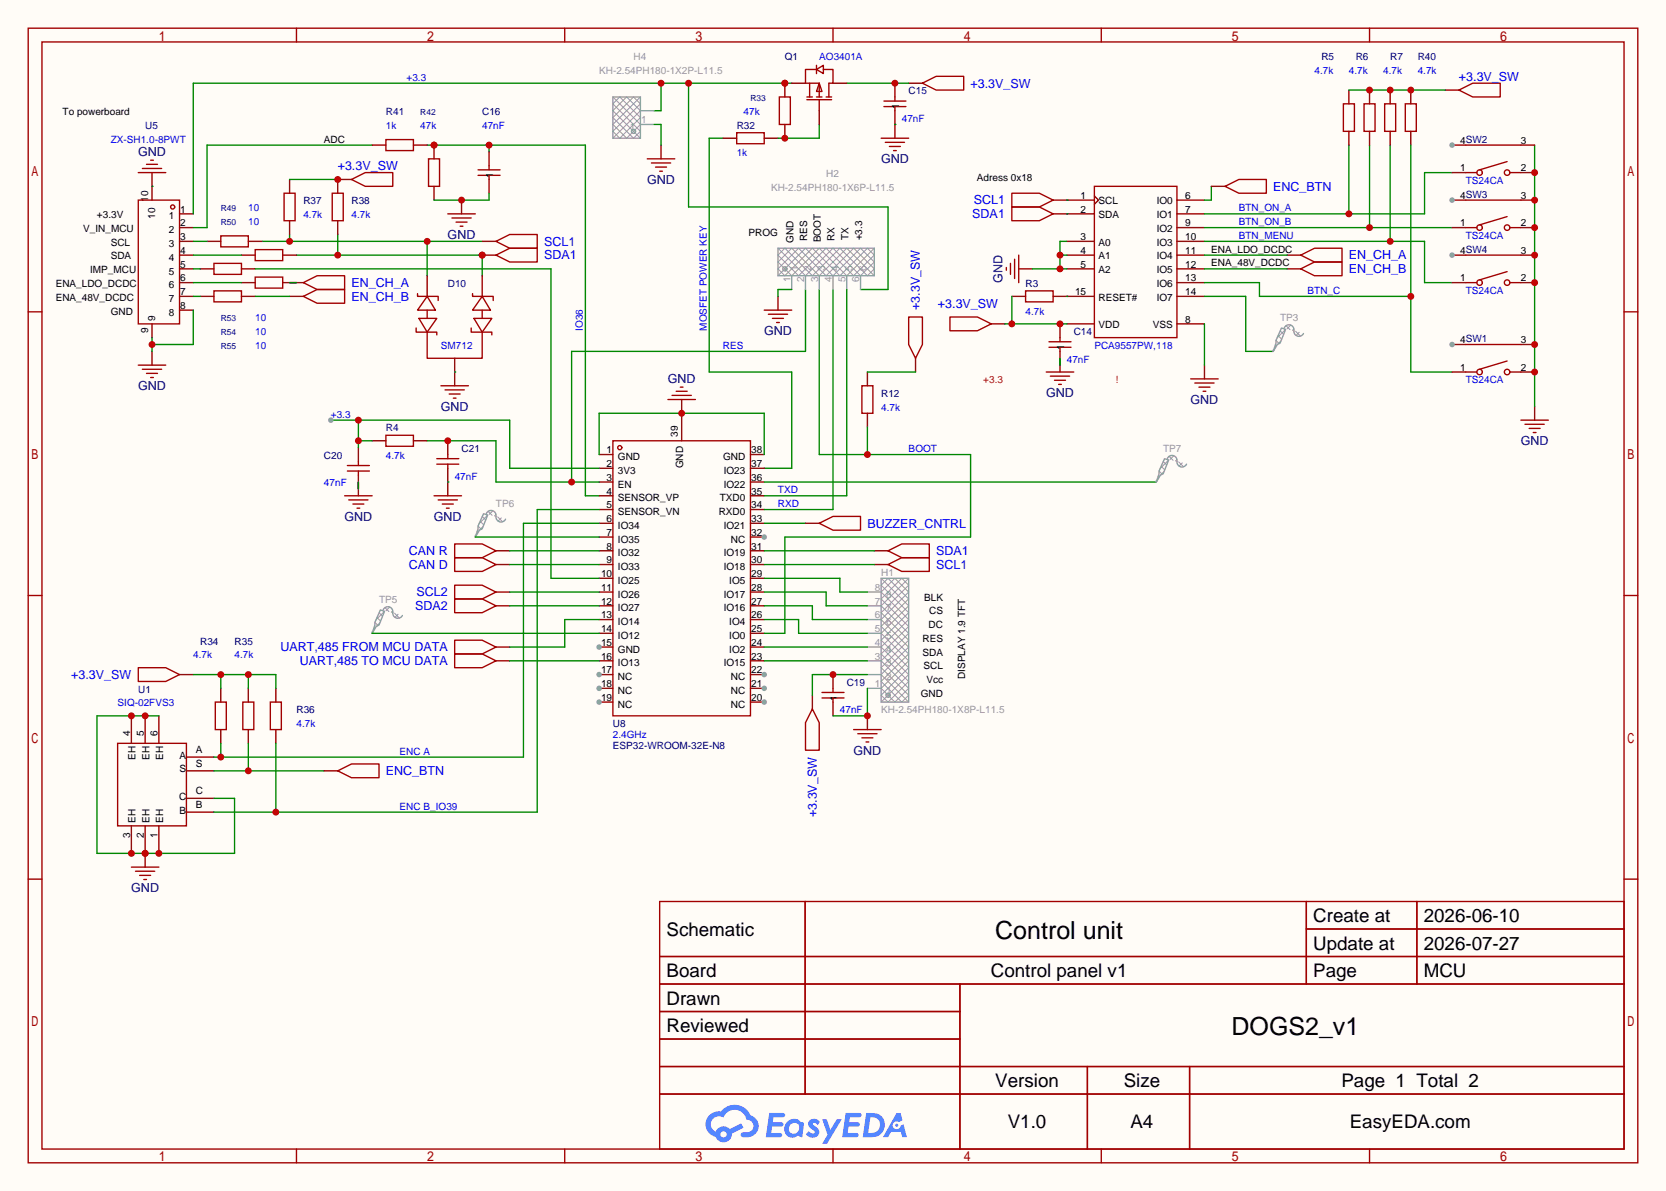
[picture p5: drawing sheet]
<svg xmlns="http://www.w3.org/2000/svg" width="308mm" height="220mm" viewBox="0 0 308 220" stroke-linecap="round" stroke-linejoin="round" font-family="sans-serif">
<path d="M0 0h307.6v220h-307.6z" fill="#fffcf7"/>
<g fill="none" stroke="#a10000" stroke-width=".25">
<path d="M5.2 5.2h297.2v209.6h-297.2zM7.7 7.7h292.1v204.5h-292.1zM54.7 5.2v2.5M104.3 5.2v2.5M153.8 5.2v2.5M203.3 5.2v2.5M252.9 5.2v2.5M5.2 57.6h2.5M299.8 57.6h2.6M5.2 110h2.5M299.8 110h2.6M5.2 162.4h2.5"/>
<path d="M121.8 166.5h178v45.7h-178zM121.8 176.7h178M148.7 166.5v35.6M241.2 166.5v15.2M241.2 171.6h58.6M261.6 166.5v15.2M299.8 162.4h2.6M121.8 181.7h178M121.8 186.8h55.4M121.8 197h178M121.8 191.9h55.4M177.2 181.7v30.5"/>
<path d="M200.8 197v15.2M219.6 197v15.2M54.7 212.2v2.6M104.3 212.2v2.6M121.8 202.1h178M153.8 212.2v2.6M203.3 212.2v2.6M252.9 212.2v2.6"/>
</g>
<g fill="#5487ff">
<path d="M149.5 206.9a1.3 1.3 0 0 1 1.9 .3l-.4 .6a.54 .54 0 0 0-1-.2l.2 .2a1.58 1.58 0 0 1 1 1.5 1.43 1.43 0 0 1-2.4 .2l.5-.6a.64 .64 0 0 0 .5 .5 .64 .64 0 0 0 .6-.3l-.1-.3a1.6 1.6 0 0 1-1.1-1.5z"/>
<path d="M151.8 206.7h.8l.7 2 1.2-2h.9l-2.7 4.5h-.9l1-1.6z"/>
<path d="M142 205.5h1.7a1.31 1.31 0 0 1 1.2 .2 .4 .4 0 0 1-.3 .6h-1.8l-.1 1h1.6a.4 .4 0 0 1 .3 .4 .4 .4 0 0 1-.4 .4h-1.6l-.2 1.2 .8-.1a1.23 1.23 0 0 1 1.2 .2 .39 .39 0 0 1-.4 .6h-2.6z"/>
<path d="M156.1 205.5h1.7a1.32 1.32 0 0 1 1.2 .2 .39 .39 0 0 1-.3 .6h-1.8l-.1 1h1.6a.4 .4 0 0 1 .4 .4 .4 .4 0 0 1-.5 .4h-1.6l-.2 1.1h.8a1.23 1.23 0 0 1 1.2 .2 .39 .39 0 0 1-.4 .6h-2.6z"/>
<path d="M165.5 205.6h.8l.3 1.3-.6 .3a.75 .75 0 0 0-1.1 .3 .75 .75 0 0 0 .5 1.1 .75 .75 0 0 0 .9-.7l.5-.3 .6 2.4h-.8l-.3-.9h-1.8l-.5 .9h-1z"/>
<path d="M159.9 205.6l-.6 4.4h1.4a2.27 2.27 0 0 0 2.7-2.3 2.27 2.27 0 0 0-2.7-2.1zM160.7 206.3a1.5 1.5 0 0 1 1.8 1.6 1.5 1.5 0 0 1-1.9 1.3h-.3z"/>
<path d="M145.4 207.2a1.62 1.62 0 0 0-.4 2.1 1.62 1.62 0 0 0 2 .6l.3-.2 .4 .2 .4 .1 .3-2.4-.1-.3-.5-.1a1.58 1.58 0 0 0-2.4 0zM146 207.7a.99 .99 0 0 1 1.6 .3 .99 .99 0 0 1-.9 1.4 .94 .94 0 0 1-1-.6 .94 .94 0 0 1 .3-1.1z"/>
<path d="M131 206a2.37 2.37 0 0 0 1.1 4 1.54 1.54 0 0 0 1.8 1 1.54 1.54 0 0 0 1.2-1.6l2.2-1.1-.5-.8-2.1 1a1.57 1.57 0 0 0-2.6 .5 1.5 1.5 0 0 1-.7-2.1 1.5 1.5 0 0 1 2.2-.5 2.23 2.23 0 0 1 2.3-1.4 2.23 2.23 0 0 1 2 1.8 1.16 1.16 0 0 1 1.2 1.1 1.16 1.16 0 0 1-1.1 1.2h-.7a.47 .47 0 0 0-.5 .4 .47 .47 0 0 0 .4 .5 2.23 2.23 0 0 0 2.2-.6 2.23 2.23 0 0 0 .5-2.3 2.16 2.16 0 0 0-1.3-1.1 3.2 3.2 0 0 0-5.5-.7l-1.1 .1zM133 209.5a.6 .6 0 0 1 1.2 0 .6 .6 0 0 1-1.2 0z"/>
<circle cx="165.6" cy="207.8" r=".28"/>
</g>
<g fill="none" stroke="#a10000" stroke-width=".25">
<path d="M25.5 31.9h5.1M26.3 31.1h3.5M27.1 30.4h2M27.8 29.6h.5M202.1 34.4h15.2v28h-15.2zM25.5 67.4h5.1M26.3 68.2h3.5M27.1 69h2M27.8 69.7h.5M81.4 71.2h5.1M82.2 72h3.5M82.9 72.8h2.1"/>
<path d="M83.7 73.5h.5M123.3 73.8h5.1M124.1 73h3.5M124.8 72.3h2.1M125.6 71.5h.5M63.6 91.6h5.1M64.4 92.3h3.5M65.2 93.1h2M65.9 93.9h.5M80.1 91.6h5.1M80.9 92.3h3.6M81.7 93.1h2"/>
<path d="M82.4 93.9h.5M21.7 137.3h12.7v15.2h-12.7z"/>
</g>
<g fill="none" stroke="#870000" stroke-width=".25">
<path d="M28.1 31.9v2.5M197 37h5.1M197 39.5h5.1M202.1 36.2l.7 .8-.7 .7M217.3 37h5.1M217.3 39.5h5.1M197 44.6h5.1M197 47.1h5.1M197 49.7h5.1M197 59.8h5.1M197 54.7h5.1M217.3 44.6h5.1"/>
<path d="M217.3 47.1h5.1M217.3 49.7h5.1M217.3 59.8h5.1M217.3 42h5.1M217.3 52.2h5.1M217.3 54.7h5.1M28.1 64.9v2.5M83.9 68.7v2.5M125.9 73.8v2.5M66.2 89v2.6M82.7 89v2.6M24.3 132.2v5.1"/>
<path d="M26.8 132.2v5.1M29.3 132.2v5.1M34.4 139.8h5.1M24.3 152.5v5.1M26.8 152.5v5.1M29.3 152.5v5.1M34.4 142.4h5.1M34.4 147.4h5.1M34.4 150h5.1"/>
</g>
<path d="M54.7 47.1h34.3v3.8M62.4 43.3v3.8" fill="none" stroke="#008700" stroke-width=".25"/>
<g fill="#c00">
<circle cx="62.4" cy="47.1" r=".63"/>
<circle cx="89" cy="47.1" r=".63"/>
</g>
<path d="M48.4 44.6h40.6M53.5 43.3v1.3M78.9 44.6v6.3" fill="none" stroke="#008700" stroke-width=".25"/>
<g fill="#c00">
<circle cx="53.5" cy="44.6" r=".63"/>
<circle cx="78.9" cy="44.6" r=".63"/>
</g>
<path d="M28.1 34.4v2.6M33.1 39.5h2.6M28.1 59.8v2.6M33.1 57.3h2.6M33.1 54.7h2.6M33.1 52.2h2.6M33.1 49.7h2.6M33.1 47.1h2.6M33.1 44.6h2.6M33.1 42h2.6" fill="none" stroke="#870000" stroke-width=".25"/>
<g fill="none" stroke="#a10000" stroke-width=".25">
<path d="M25.5 37h7.6v22.8h-7.6z"/>
<circle cx="31.9" cy="38.2" r=".38"/>
</g>
<path d="M29.3 132.2h-11.4v25.4h25.4v-10.2h-3.8" fill="none" stroke="#008700" stroke-width=".25"/>
<g fill="#c00">
<circle cx="29.3" cy="157.6" r=".63"/>
<circle cx="26.8" cy="157.6" r=".63"/>
<circle cx="24.3" cy="157.6" r=".63"/>
<circle cx="24.3" cy="132.2" r=".63"/>
<circle cx="26.8" cy="132.2" r=".63"/>
</g>
<path d="M26.8 157.6v2.5" fill="none" stroke="#870000" stroke-width=".25"/>
<circle cx="26.8" cy="157.6" r=".63" fill="#c00"/>
<path d="M157.6 134.7h5.1M158.4 135.5h3.5M159.1 136.3h2.1M159.9 137h.5M24.3 160.1h5M25 160.9h3.6M25.8 161.7h2M26.5 162.4h.6" fill="none" stroke="#a10000" stroke-width=".25"/>
<path d="M160.1 132.2v2.5" fill="none" stroke="#870000" stroke-width=".25"/>
<path d="M223.6 34.4v2.6h-1.2M249 26.8v12.7M268.1 31.9h-5.1v7.6h-40.6" fill="none" stroke="#008700" stroke-width=".25"/>
<circle cx="249" cy="39.5" r=".63" fill="#c00"/>
<path d="M252.9 26.8v15.2M222.4 42h45.7" fill="none" stroke="#008700" stroke-width=".25"/>
<circle cx="252.9" cy="42" r=".63" fill="#c00"/>
<path d="M256.7 26.8v17.8M222.4 44.6h40.6v7.6h5.1" fill="none" stroke="#008700" stroke-width=".25"/>
<circle cx="256.7" cy="44.6" r=".63" fill="#c00"/>
<path d="M122 15.4v5h-1.2M127.1 15.4v22.8h36.9v15.3h-5.1M146.2 15.4h-110.5v24.1M222.4 54.7h7.6v10.2h5.1" fill="none" stroke="#008700" stroke-width=".25"/>
<g fill="#c00">
<circle cx="127.1" cy="15.4" r=".63"/>
<circle cx="122" cy="15.4" r=".63"/>
<circle cx="144.9" cy="15.4" r=".63"/>
</g>
<path d="M68.7 26.8h-30.5v15.2h-2.5M78.9 26.8h29.2v64.8h2.5M90.3 26.8v1.3" fill="none" stroke="#008700" stroke-width=".25"/>
<g fill="#c00">
<circle cx="90.3" cy="26.8" r=".63"/>
<circle cx="80.1" cy="26.8" r=".63"/>
</g>
<path d="M133.5 25.5h-2.6v43.2h15.3v17.8h-5.1M35.7 57.3v6.3h-7.6M222.4 59.8v7.6M28.1 62.4v2.5" fill="none" stroke="#008700" stroke-width=".25"/>
<path d="M85.2 37v2.5M122 26.8v2.5M165.2 23v2.5M143.6 54.7v2.6M188.1 49.7h2.5M195.7 66.2v2.5M222.4 67.4v2.6M283.3 75.1v2.5" fill="none" stroke="#870000" stroke-width=".25"/>
<g fill="none" stroke="#a10000" stroke-width=".25">
<path d="M82.7 39.5h5.1M119.5 29.3h5.1M120.3 30.1h3.5M121 30.9h2.1M121.8 31.6h.5M162.7 25.5h5.1M163.4 26.3h3.6M164.2 27.1h2M165 27.8h.5M83.4 40.3h3.6M84.2 41h2M85 41.8h.5"/>
<path d="M141.1 57.3h5.1M141.9 58h3.5M142.6 58.8h2.1M143.4 59.6h.5M185.8 49.4v.5M186.6 48.6v2.1M187.3 47.9v3.5M188.1 47.1v5.1M193.2 68.7h5M193.9 69.5h3.6M194.7 70.2h2M195.5 71h.5"/>
<path d="M219.8 70h5.1M220.6 70.7h3.6M221.4 71.5h2M222.1 72.3h.5M280.8 77.6h5.1M281.6 78.4h3.5M282.3 79.1h2.1M283.1 79.9h.5"/>
</g>
<circle cx="28.1" cy="63.6" r=".63" fill="#c00"/>
<path d="M28.1 34.4h.1" fill="none" stroke="#008700" stroke-width=".25"/>
<path d="M125.9 76.3v5.1M138.6 83.9h2.5M138.6 86.5h2.5M138.6 89h2.5M138.6 91.6h2.5M138.6 94.1h2.5M138.6 96.6h2.5M138.6 99.2h2.5" fill="none" stroke="#870000" stroke-width=".25"/>
<circle cx="141.1" cy="99.2" r=".51" fill="#999"/>
<path d="M138.6 101.7h2.5M138.6 104.3h2.5M138.6 106.8h2.5M138.6 109.3h2.5M138.6 111.9h2.5M138.6 114.4h2.5M138.6 117h2.5M138.6 119.5h2.5M138.6 122h2.5M138.6 124.6h2.5" fill="none" stroke="#870000" stroke-width=".25"/>
<circle cx="141.1" cy="124.6" r=".51" fill="#999"/>
<path d="M138.6 127.1h2.5" fill="none" stroke="#870000" stroke-width=".25"/>
<circle cx="141.1" cy="127.1" r=".51" fill="#999"/>
<path d="M138.6 129.7h2.5" fill="none" stroke="#870000" stroke-width=".25"/>
<circle cx="141.1" cy="129.7" r=".51" fill="#999"/>
<path d="M110.6 129.7h2.6" fill="none" stroke="#870000" stroke-width=".25"/>
<circle cx="110.6" cy="129.7" r=".51" fill="#999"/>
<path d="M110.6 127.1h2.6" fill="none" stroke="#870000" stroke-width=".25"/>
<circle cx="110.6" cy="127.1" r=".51" fill="#999"/>
<path d="M110.6 124.6h2.6" fill="none" stroke="#870000" stroke-width=".25"/>
<circle cx="110.6" cy="124.6" r=".51" fill="#999"/>
<path d="M110.6 119.5h2.6M110.6 122h2.6" fill="none" stroke="#870000" stroke-width=".25"/>
<circle cx="110.6" cy="119.5" r=".51" fill="#999"/>
<g fill="none" stroke="#870000" stroke-width=".25">
<path d="M80.1 26.8v2.5M110.6 99.2h2.6M110.6 96.6h2.6M110.6 94.1h2.6M110.6 91.6h2.6M110.6 89h2.6M110.6 86.5h2.6M110.6 83.9h2.6M110.6 117h2.6M110.6 114.4h2.6M110.6 111.9h2.6M110.6 109.3h2.6"/>
<path d="M110.6 106.8h2.6M110.6 104.3h2.6M110.6 101.7h2.6"/>
</g>
<g fill="none" stroke="#a10000" stroke-width=".25">
<path d="M113.2 81.4h25.4v50.8h-25.4z"/>
<circle cx="114.4" cy="82.7" r=".38"/>
</g>
<circle cx="80.1" cy="26.8" r=".63" fill="#c00"/>
<path d="M144.9 15.4v2.5M80.1 34.4v2.6" fill="none" stroke="#870000" stroke-width=".25"/>
<path d="M79.1 29.3h2.1v5.1h-2.1z" fill="none" stroke="#a10000" stroke-width=".25"/>
<circle cx="144.9" cy="15.4" r=".63" fill="#c00"/>
<g fill="none" stroke="#870000" stroke-width=".25">
<path d="M249 16.6v2.6M252.9 16.6v2.6M256.7 16.6v2.6M260.5 16.6v2.6M53.5 33.1v2.6M62.4 33.1v2.6M68.7 26.8h2.5M76.3 26.8h2.6M133.5 25.5h2.5M141.1 25.5h2.5M144.9 23v2.5M194.4 39.5h2.6"/>
<path d="M249 24.3v2.5M252.9 24.3v2.5M256.7 24.3v2.5M260.5 24.3v2.5M53.5 40.8v2.5M62.4 40.8v2.5M89 47.1h2.6M186.8 54.7h2.6M194.4 54.7h2.6M160.1 68.7v2.5M160.1 76.3v2.6M68.7 81.4h2.5"/>
<path d="M76.3 81.4h2.6M40.8 127.1v2.6M40.8 134.7v2.6M45.8 127.1v2.6M45.8 134.7v2.6M50.9 127.1v2.6M50.9 134.7v2.6"/>
</g>
<g fill="none" stroke="#a10000" stroke-width=".25">
<path d="M143.9 17.9h2v5.1h-2zM248 19.2h2.1v5.1h-2.1zM251.8 19.2h2.1v5.1h-2.1zM255.7 19.2h2v5.1h-2zM259.5 19.2h2v5.1h-2zM52.5 35.7h2v5.1h-2zM61.3 35.7h2.1v5.1h-2.1zM71.2 25.8h5.1v2h-5.1zM136 24.5h5.1v2h-5.1zM186.8 38.2h5.1l2.5 1.3-2.5 1.3h-5.1zM189.4 53.7h5v2.1h-5zM159.1 71.2h2.1v5.1h-2.1z"/>
<path d="M71.2 80.4h5.1v2h-5.1zM39.8 129.7h2v5h-2zM44.8 129.7h2.1v5h-2.1zM49.9 129.7h2v5h-2z"/>
</g>
<circle cx="89" cy="47.1" r=".63" fill="#c00"/>
<g fill="none" stroke="#a10000" stroke-width=".25">
<path d="M163.2 18.7h4.1M163.2 19.7h4.1M165.2 17.9v.8M165.2 19.7v.7M170.3 15.4l2.5-1.3h5.1v2.5h-5.1zM269.4 16.6l2.5-1.2h5.1v2.5h-5.1zM64.9 33.1l2.5-1.2h5.1v2.5h-5.1zM88.3 31.4h4M88.3 32.4h4M90.3 30.6v.8M90.3 32.4v.7M186.8 35.7h5.1l2.5 1.3-2.5 1.2h-5.1z"/>
<path d="M77.1 54.2v.5h3.8v.8M77.3 58.8h3.3l-1.7 2.5zM78.9 54.7l1.5 2.6h-3.3zM78.9 57.3v1.5M87.2 54.2v.5h3.9v.8M87.5 58.8h3.3l-1.8 2.5zM89 54.7l1.6 2.6h-3.4zM89 57.3v1.5M91.6 47.1l2.5-1.3h5.1v2.6h-5.1zM91.6 44.6l2.5-1.3h5.1v2.5h-5.1zM167.8 58.5h2.5v5.1l-1.3 2.6-1.2-2.6zM175.4 58.5h5.1l2.5 1.3-2.5 1.3h-5.1z"/>
<path d="M76.8 60.6v.7h3.8v.5M78.9 61.3v4.9h10.1v-4.9M87 60.6v.7h3.8v.5M193.7 63.1h4M193.7 64.1h4M195.7 62.4v.7M195.7 64.1v.8M64.1 86h4.1M64.1 87h4.1M66.2 85.2v.8M66.2 87v.8M80.6 84.7h4.1"/>
<path d="M80.6 85.7h4.1M82.7 83.9v.8M82.7 85.7v.8M83.9 118.2h5.1l2.6 1.3-2.6 1.3h-5.1zM83.9 110.6h5.1l2.6 1.3-2.6 1.3h-5.1zM83.9 108.1h5.1l2.6 1.2-2.6 1.3h-5.1zM83.9 103h5.1l2.6 1.3-2.6 1.2h-5.1zM83.9 100.5h5.1l2.6 1.2-2.6 1.3h-5.1zM164 101.7l2.5-1.2h5.1v2.5h-5.1zM164 104.3l2.5-1.3h5.1v2.5h-5.1zM25.5 123.3h5.1l2.5 1.3-2.5 1.3h-5.1zM83.9 120.8h5.1l2.6 1.2-2.6 1.3h-5.1z"/>
<path d="M150 130.9l1.3 2.6v5.1h-2.6v-5.1zM151.8 127.9h4M151.8 128.9h4M153.8 127.1v.8M153.8 128.9v.8"/>
</g>
<g fill="none" stroke="#870000" stroke-width=".25">
<path d="M165.2 15.4v2.5M167.8 15.4h2.5M266.8 16.6h2.6M62.4 33.1h2.5M90.3 28.1v2.5M90.3 33.1v2.6M165.2 20.4v2.6M194.4 37h2.6M78.9 50.9v3.8M89 44.6h2.6M89 50.9v3.8M183 59.8h2.5"/>
<path d="M195.7 59.8v2.6M83.9 66.2v2.5M169 66.2v2.5M195.7 64.9v2.5M66.2 82.7v2.5M66.2 87.8v2.5M82.7 81.4v2.5M82.7 86.5v2.5M91.6 101.7h2.5M91.6 104.3h2.5M91.6 119.5h2.5M91.6 111.9h2.5"/>
<path d="M91.6 109.3h2.5M161.4 101.7h2.6M161.4 104.3h2.6M33.1 124.6h2.6M91.6 122h2.5M150 128.4v2.5M153.8 124.6v2.5M153.8 129.7v2.5"/>
</g>
<path d="M197 37h.1M197 39.5h.1M185.5 59.8h11.5M186.8 54.7v5.1" fill="none" stroke="#008700" stroke-width=".25"/>
<g fill="#c00">
<circle cx="195.7" cy="59.8" r=".63"/>
<circle cx="186.8" cy="59.8" r=".63"/>
</g>
<path d="M156.3 15.4h11.5" fill="none" stroke="#008700" stroke-width=".25"/>
<circle cx="165.2" cy="15.4" r=".63" fill="#c00"/>
<path d="M151.3 23v2.5h-7.7" fill="none" stroke="#008700" stroke-width=".25"/>
<circle cx="144.9" cy="25.5" r=".63" fill="#c00"/>
<path d="M165.2 23h.1M190.6 49.7h6.4M195.7 47.1h1.3M197 44.6h-1.3v5.1M195.7 66.2v1.2" fill="none" stroke="#008700" stroke-width=".25"/>
<g fill="#c00">
<circle cx="195.7" cy="49.7" r=".63"/>
<circle cx="195.7" cy="47.1" r=".63"/>
</g>
<path d="M283.3 26.8v48.3M110.6 96.6h-14v43.2h-57.1M40.8 137.3v2.5" fill="none" stroke="#008700" stroke-width=".25"/>
<circle cx="40.8" cy="139.8" r=".63" fill="#c00"/>
<path d="M45.8 137.3v5.1M39.5 142.4h20.3" fill="none" stroke="#008700" stroke-width=".25"/>
<circle cx="45.8" cy="142.4" r=".63" fill="#c00"/>
<path d="M110.6 94.1h-11.4v55.9h-59.7M50.9 137.3v12.7" fill="none" stroke="#008700" stroke-width=".25"/>
<circle cx="50.9" cy="150" r=".63" fill="#c00"/>
<path d="M53.5 33.1h8.9" fill="none" stroke="#008700" stroke-width=".25"/>
<circle cx="62.4" cy="33.1" r=".63" fill="#c00"/>
<path d="M35.7 124.6h15.2v2.5M40.8 124.6v2.5M45.8 124.6v2.5" fill="none" stroke="#008700" stroke-width=".25"/>
<g fill="#c00">
<circle cx="40.8" cy="124.6" r=".63"/>
<circle cx="45.8" cy="124.6" r=".63"/>
</g>
<g fill="none" stroke="#870000" stroke-width=".25">
<path d="M223.6 34.4h2.6M37 54.7h2.5M37 49.7h2.5M38.2 44.6h2.6M44.6 54.7h2.5M44.6 52.2h2.5M44.6 49.7h2.5M44.6 47.1h2.5M45.8 44.6h2.6M52.2 52.2h3.8M52.2 47.1h2.5M53.5 54.7h2.5"/>
<path d="M237.6 49.7h2.6M237.6 47.1h2.6M59.8 142.4h2.6"/>
</g>
<path d="M226.2 34.4l2.5-1.3h5.1v2.6h-5.1zM39.5 53.7h5.1v2.1h-5.1zM39.5 48.6h5.1v2.1h-5.1zM40.8 43.6h5v2h-5zM47.1 51.2h5.1v2h-5.1zM47.1 46.1h5.1v2h-5.1zM56 52.2l2.5-1.3h5.1v2.6h-5.1zM56 54.7l2.5-1.2h5.1v2.5h-5.1zM240.2 47.1l2.5-1.3h5.1v2.6h-5.1zM240.2 49.7l2.5-1.3h5.1v2.5h-5.1zM62.4 142.4l2.5-1.3h5.1v2.5h-5.1z" fill="none" stroke="#a10000" stroke-width=".25"/>
<g fill="none" stroke="#008700" stroke-width=".25">
<path d="M35.7 44.6h2.5M35.7 47.1h8.9M35.7 49.7h1.3M35.7 52.2h8.9M35.7 54.7h1.3M47.1 49.7h54.6v57.1h8.9M47.1 54.7h6.4M53.5 52.2h1.2M151.3 53.5v30.4h27.9v15.3h-34.3v17.8h-3.8M83.9 68.7h.1M160.1 78.9v5M141.1 96.6h7.6"/>
<path d="M141.1 89h72.4M141.1 106.8h14v2.5h5M141.1 119.5h19M141.1 114.4h6.3v2.6h12.7M141.1 111.9h8.9v2.5h10.1M141.1 109.3h11.4v2.6h7.6M141.1 122h19"/>
</g>
<path d="M162.7 106.8l5.1 5.1-5.1 5.1 5.1 5-5.1 5.1 2.5 2.6 2.6-2.6-5.1-5.1 5.1-5-5.1-5.1 5.1-5.1M164 106.8l-1.3 1.3 5.1 5.1-5.1 5 5.1 5.1-5.1 5.1 1.3 1.3 3.8-3.8-5.1-5.1 5.1-5.1-5.1-5.1 3.8-3.8 1.3 1.3-5.1 5.1 5.1 5-5.1 5.1 5.1 5.1-1.3 1.3-3.8-3.8 5.1-5.1-5.1-5.1 5.1-5.1zM162.7 129.7l5.1-5.1-5.1-5.1 5.1-5.1-5.1-5.1 2.5-2.5 2.6 2.5-5.1 5.1 5.1 5.1-5.1 5.1 5.1 5.1M164.1 128.1l.2 .1M164.3 128.6l-.2 .1" fill="none" stroke="#999" stroke-width=".18"/>
<g fill="none" stroke="#999" stroke-width=".25">
<path d="M160.1 119.5h2.6M160.1 117h2.6M160.1 114.4h2.6M160.1 111.9h2.6M160.1 109.3h2.6M162.7 106.8h5.1v22.9h-5.1zM160.1 127.1h2.6M160.1 124.6h2.6M160.1 122h2.6"/>
<circle cx="164" cy="128.4" r=".38"/>
</g>
<circle cx="160.1" cy="83.9" r=".63" fill="#c00"/>
<path d="M235.1 64.6v.3M236.6 60.6l.8 .2-1.1 2.6-.5 .2-.7 1.3 .5-1.5v-.5zM237.1 60.6a.93 .93 0 0 1 1.1-.6 .93 .93 0 0 1 .7 1.1 .94 .94 0 0 0 .7 1 .94 .94 0 0 0 1.1-.5M87.8 98.9v.3M89.3 94.9l.7 .2-1 2.6-.5 .2-.7 1.3 .5-1.5v-.5zM89.8 94.9a.93 .93 0 0 1 1.1-.6 .93 .93 0 0 1 .7 1.1 .94 .94 0 0 0 .6 1 .94 .94 0 0 0 1.1-.5M213.5 88.8v.2M215 84.7l.8 .3-1 2.5-.6 .3-.7 1.2 .5-1.5v-.5zM215.5 84.7a.93 .93 0 0 1 1.1-.6 .93 .93 0 0 1 .7 1.1 .94 .94 0 0 0 .7 1 .94 .94 0 0 0 1.1-.5M68.7 116.7v.3M70.2 112.6l.8 .3-1 2.5-.5 .3-.8 1.3 .5-1.6v-.5zM70.7 112.6a.93 .93 0 0 1 1.2-.5 .93 .93 0 0 1 .6 1.1 .94 .94 0 0 0 .7 1 .94 .94 0 0 0 1.1-.5" fill="none" stroke="#999" stroke-width=".25"/>
<g fill="none" stroke="#999" stroke-width=".18">
<path d="M235.4 63.9l.2 .2M235.6 62.9l.6 .6M236 62l.6 .6M236.4 61.1l.6 .6M236.5 62.9l-.7 .7M237.4 60.8l-1.6 1.6M237.4 60.1l.8 .8M238.3 60l-.7 .7M238.9 60.7l-.3 .3M239.2 61.2l.9 .9M239.9 61.4l-.6 .6M88.1 98.2l.1 .2"/>
<path d="M88.3 97.2l.6 .5M88.7 96.3l.6 .6M89 95.4l.7 .6M89.2 97.2l-.7 .7M90 95.1l-1.5 1.6M90.1 94.4l.8 .8M91 94.3l-.7 .7M91.6 95l-.3 .3M91.9 95.5l.9 .9M92.6 95.7l-.6 .5M213.8 88.1l.2 .1M214 87l.6 .6"/>
<path d="M214.4 86.1l.6 .7M214.8 85.2l.6 .7M214.9 87.1l-.7 .7M215.8 85l-1.6 1.5M215.9 84.3l.7 .7M216.7 84.2l-.7 .7M217.3 84.9l-.3 .2M217.6 85.3l.9 .9M218.3 85.5l-.6 .6M69 116l.2 .2M69.2 114.9l.6 .6M69.6 114.1l.7 .6"/>
<path d="M70 113.2l.6 .6M70.1 115l-.6 .7M71 112.9l-1.6 1.6M71.1 112.2l.7 .8M71.9 112.1l-.6 .7M72.5 112.8l-.3 .3M72.8 113.3l.9 .8M73.5 113.4l-.6 .6"/>
</g>
<path d="M148.7 53.5v11.4h-43.2v24.1M78.9 81.4h12.7v7.6h19M110.6 114.4h-6.3v5.1h-10.2M141.1 101.7h20.3M141.1 104.3h20.3" fill="none" stroke="#008700" stroke-width=".25"/>
<g fill="#c00">
<circle cx="105.5" cy="89" r=".63"/>
<circle cx="82.7" cy="81.4" r=".63"/>
</g>
<path d="M146.2 53.5h-2.6v1.2M153.8 53.5v40.6h-12.7M197 54.7h.1M61.1 77.6h33v8.9h16.5M66.2 77.6v5.1M66.2 81.4h2.5M87.8 99.2h22.8M68.7 117h41.9" fill="none" stroke="#008700" stroke-width=".25"/>
<path d="M113.2 17.9l5 5.1-2.5 2.5-2.5-2.5 5-5.1M114.4 17.9l-1.2 1.3 5 5.1-1.2 1.2-3.8-3.8 3.8-3.8 1.2 1.3-5 5.1 1.2 1.2 3.8-3.8zM113.2 25.5l5-5.1-2.5-2.5-2.5 2.5 5 5.1M117.1 23.9l.2 .2M117.3 24.4l-.2 .2M143.6 47.1l1.3-1.3 5.1 5.1 5.1-5.1 5 5.1 1.3-1.2-3.8-3.9-5.1 5.1-5.1-5.1-3.8 3.9 1.3 1.2 5.1-5.1 5.1 5.1 5-5.1 1.3 1.3-3.8 3.8-5.1-5.1-5.1 5.1zM143.6 45.8l5.1 5.1 5.1-5.1 5.1 5.1 2.5-2.5-2.5-2.6-5.1 5.1-5.1-5.1-5.1 5.1M145.1 49.3l.2 .2M145.3 49.8l-.2 .2M161.4 45.8l-5.1 5.1-5-5.1-5.1 5.1-2.6-2.5 2.6-2.6 5.1 5.1 5-5.1 5.1 5.1" fill="none" stroke="#999" stroke-width=".18"/>
<g fill="none" stroke="#999" stroke-width=".25">
<path d="M113.2 17.9h5v7.6h-5zM118.2 23h2.6M118.2 20.4h2.6M143.6 45.8h17.8v5.1h-17.8zM146.2 50.9v2.6M148.7 50.9v2.6M151.3 50.9v2.6M153.8 50.9v2.6M156.3 50.9v2.6M158.9 50.9v2.6"/>
<circle cx="117" cy="24.3" r=".38"/>
<circle cx="144.9" cy="49.7" r=".38"/>
</g>
<path d="M148.7 96.6h2.6" fill="none" stroke="#870000" stroke-width=".25"/>
<path d="M151.3 96.6l2.5-1.2h5.1v2.5h-5.1z" fill="none" stroke="#a10000" stroke-width=".25"/>
<g fill="#c00">
<circle cx="66.2" cy="81.4" r=".63"/>
<circle cx="66.2" cy="77.6" r=".63"/>
</g>
<circle cx="61.1" cy="77.6" r=".51" fill="#999"/>
<path d="M160.1 124.6h-10.1v3.8" fill="none" stroke="#008700" stroke-width=".25"/>
<circle cx="153.8" cy="124.6" r=".63" fill="#c00"/>
<path d="M160.1 127.1v5.1h-6.3" fill="none" stroke="#008700" stroke-width=".25"/>
<circle cx="160.1" cy="132.2" r=".63" fill="#c00"/>
<path d="M66.2 89v1.3M82.7 89h.1M110.6 83.9v-7.6h30.5v7.6" fill="none" stroke="#008700" stroke-width=".25"/>
<circle cx="125.9" cy="76.3" r=".63" fill="#c00"/>
<path d="M249 16.6h17.8" fill="none" stroke="#008700" stroke-width=".25"/>
<g fill="#c00">
<circle cx="256.7" cy="16.6" r=".63"/>
<circle cx="260.5" cy="16.6" r=".63"/>
<circle cx="252.9" cy="16.6" r=".63"/>
</g>
<path d="M260.5 26.8v41.9h7.6M222.4 47.1h15.2M222.4 49.7h15.2M222.4 52.2h10.1v2.5h28" fill="none" stroke="#008700" stroke-width=".25"/>
<circle cx="260.5" cy="54.7" r=".63" fill="#c00"/>
<g fill="none" stroke="#a10000" stroke-width=".25">
<path d="M270.6 31.9h2.1M278.3 29.8l-5.1 1.6M278.8 31.9h2"/>
<circle cx="273.2" cy="31.9" r=".51"/>
<circle cx="278.3" cy="31.9" r=".51"/>
</g>
<path d="M268.1 26.8h2.5" fill="none" stroke="#870000" stroke-width=".25"/>
<circle cx="268.1" cy="26.8" r=".51" fill="#999"/>
<path d="M268.1 31.9h2.5M280.8 26.8h2.5M280.8 31.9h2.5" fill="none" stroke="#870000" stroke-width=".25"/>
<circle cx="283.3" cy="31.9" r=".63" fill="#c00"/>
<g fill="none" stroke="#a10000" stroke-width=".25">
<path d="M270.6 26.8h10.2M270.6 42h2.1M278.3 40l-5.1 1.5M278.8 42h2"/>
<circle cx="273.2" cy="42" r=".51"/>
<circle cx="278.3" cy="42" r=".51"/>
</g>
<path d="M268.1 37h2.5" fill="none" stroke="#870000" stroke-width=".25"/>
<circle cx="268.1" cy="37" r=".51" fill="#999"/>
<path d="M280.8 37h2.5" fill="none" stroke="#870000" stroke-width=".25"/>
<circle cx="283.3" cy="37" r=".63" fill="#c00"/>
<path d="M268.1 42h2.5M280.8 42h2.5" fill="none" stroke="#870000" stroke-width=".25"/>
<circle cx="283.3" cy="42" r=".63" fill="#c00"/>
<g fill="none" stroke="#a10000" stroke-width=".25">
<path d="M270.6 37h10.2M270.6 68.7h2.1M278.3 66.7l-5.1 1.5M278.8 68.7h2"/>
<circle cx="273.2" cy="68.7" r=".51"/>
<circle cx="278.3" cy="68.7" r=".51"/>
</g>
<path d="M268.1 63.6h2.5" fill="none" stroke="#870000" stroke-width=".25"/>
<circle cx="268.1" cy="63.6" r=".51" fill="#999"/>
<path d="M280.8 63.6h2.5" fill="none" stroke="#870000" stroke-width=".25"/>
<circle cx="283.3" cy="63.6" r=".63" fill="#c00"/>
<path d="M268.1 68.7h2.5M280.8 68.7h2.5" fill="none" stroke="#870000" stroke-width=".25"/>
<circle cx="283.3" cy="68.7" r=".63" fill="#c00"/>
<g fill="none" stroke="#a10000" stroke-width=".25">
<path d="M270.6 52.2h2.1M278.3 50.2l-5.1 1.5M278.8 52.2h2M270.6 63.6h10.2"/>
<circle cx="273.2" cy="52.2" r=".51"/>
<circle cx="278.3" cy="52.2" r=".51"/>
</g>
<path d="M268.1 47.1h2.5" fill="none" stroke="#870000" stroke-width=".25"/>
<circle cx="268.1" cy="47.1" r=".51" fill="#999"/>
<path d="M280.8 47.1h2.5" fill="none" stroke="#870000" stroke-width=".25"/>
<circle cx="283.3" cy="47.1" r=".63" fill="#c00"/>
<path d="M268.1 52.2h2.5M280.8 52.2h2.5" fill="none" stroke="#870000" stroke-width=".25"/>
<circle cx="283.3" cy="52.2" r=".63" fill="#c00"/>
<path d="M149 18.4h4.5M149 17.9h1M149.5 15.4v2.5M150.7 12.8l1.3-.7v1.5zM150.7 12.8h-2v2.6h2.6v2.5M150.7 12.1v1.5M150.7 17.9h1.1M151.3 15.4l.5 1.5h-1.1zM151.3 18.4v2M152 12.8h1.8v2.6h-.8v2.5M152.5 17.9h1M270.6 47.1h10.2" fill="none" stroke="#a10000" stroke-width=".25"/>
<path d="M90.3 35.7v1.3h-10.2M120.8 23h1.2v3.8M156.3 53.5v38.1h-15.2M160.1 68.7h8.9M94.1 101.7h16.5M94.1 104.3h16.5M94.1 109.3h16.5M94.1 111.9h16.5M94.1 122h16.5" fill="none" stroke="#008700" stroke-width=".25"/>
<path d="M146.2 15.4h2.5M153.8 15.4h2.5M151.3 20.4v2.6" fill="none" stroke="#870000" stroke-width=".25"/>
<circle cx="85.2" cy="37" r=".63" fill="#c00"/>
<g font-size="4.6">
<text x="183.8" y="173.4">Control unit</text>
<text x="227.4" y="191.2">DOGS2_v1</text>
</g>
<g font-size="3.5">
<text x="123.1" y="172.8">Schematic</text>
<text x="242.5" y="170.3">Create at</text>
<text x="262.9" y="170.3">2026-06-10</text>
<text x="242.5" y="175.4">Update at</text>
<text x="262.9" y="175.4">2026-07-27</text>
<text x="123.1" y="180.5">Board</text>
<text x="123.1" y="185.5">Drawn</text>
<text x="182.9" y="180.5">Control panel v1</text>
<text x="242.5" y="180.5">Page</text>
<text x="262.9" y="180.5">MCU</text>
<text x="123.1" y="190.6">Reviewed</text>
<text x="183.8" y="200.8">Version</text>
<text x="207.5" y="200.8">Size</text>
<text x="247.7" y="200.8">Page 1 Total 2</text>
<text x="186.1" y="208.4">V1.0</text>
<text x="208.7" y="208.4">A4</text>
<text x="249.2" y="208.4">EasyEDA.com</text>
</g>
<g font-size="2.3" fill="#00f">
<text x="179.2" y="16.2">+3.3V_SW</text>
<text x="269.4" y="14.9">+3.3V_SW</text>
<text x="62.4" y="31.4">+3.3V_SW</text>
<text x="235.1" y="35.2">ENC_BTN</text>
<text x="179.5" y="40.3">SDA1</text>
<text x="179.8" y="37.8">SCL1</text>
<text x="100.5" y="47.9">SDA1</text>
<text x="100.5" y="45.4">SCL1</text>
<text x="249" y="47.9">EN_CH_A</text>
<text x="64.9" y="53">EN_CH_A</text>
<text x="249" y="50.5">EN_CH_B</text>
<text x="64.9" y="55.5">EN_CH_B</text>
<text x="169.8" y="57.3" transform="rotate(-90 169.8 57.3)">+3.3V_SW</text>
<text x="173.2" y="56.8">+3.3V_SW</text>
<text x="160.1" y="97.5">BUZZER_CNTRL</text>
<text x="75.5" y="105.1">CAN D</text>
<text x="75.5" y="102.5">CAN R</text>
<text x="172.8" y="102.5">SDA1</text>
<text x="172.8" y="105.1">SCL1</text>
<text x="76.6" y="112.7">SDA2</text>
<text x="76.9" y="110.2">SCL2</text>
<text x="13.2" y="125.4">+3.3V_SW</text>
<text x="51.8" y="120.3">UART,485 FROM MCU DATA</text>
<text x="55.3" y="122.9">UART,485 TO MCU DATA</text>
<text x="71.2" y="143.2">ENC_BTN</text>
<text x="150.8" y="150.9" transform="rotate(-90 150.8 150.9)">+3.3V_SW</text>
</g>
<g font-size="2.3" fill="#000080">
<text x="25.5" y="28.9">GND</text>
<text x="119.5" y="34">GND</text>
<text x="162.7" y="30.1">GND</text>
<text x="82.7" y="44.1">GND</text>
<text x="185.1" y="52.2" transform="rotate(-90 185.1 52.2)">GND</text>
<text x="141.1" y="61.9">GND</text>
<text x="123.3" y="70.8">GND</text>
<text x="25.5" y="72.1">GND</text>
<text x="81.4" y="75.9">GND</text>
<text x="193.1" y="73.3">GND</text>
<text x="219.8" y="74.6">GND</text>
<text x="280.8" y="82.2">GND</text>
<text x="63.6" y="96.2">GND</text>
<text x="80.1" y="96.2">GND</text>
<text x="157.6" y="139.4">GND</text>
<text x="24.2" y="164.8">GND</text>
</g>
<g font-size="1.8" fill="#999">
<text x="117" y="11.1">H4</text>
<text x="110.6" y="13.6">KH-2.54PH180-1X2P-L11.5</text>
<text x="118.4" y="22.8">1</text>
<text x="116.3" y="24">1</text>
<text x="142.4" y="35.2">KH-2.54PH180-1X6P-L11.5</text>
<text x="152.5" y="32.7">H2</text>
<text x="145.9" y="52.1" transform="rotate(-90 145.9 52.1)">1</text>
<text x="147.2" y="50" transform="rotate(-90 147.2 50)">1</text>
<text x="148.5" y="52.1" transform="rotate(-90 148.5 52.1)">2</text>
<text x="149.8" y="50" transform="rotate(-90 149.8 50)">2</text>
<text x="151" y="52.1" transform="rotate(-90 151 52.1)">3</text>
<text x="152.3" y="50" transform="rotate(-90 152.3 50)">3</text>
<text x="153.6" y="52.1" transform="rotate(-90 153.6 52.1)">4</text>
<text x="154.8" y="50" transform="rotate(-90 154.8 50)">4</text>
<text x="156.1" y="52.1" transform="rotate(-90 156.1 52.1)">5</text>
<text x="157.4" y="50" transform="rotate(-90 157.4 50)">5</text>
<text x="158.6" y="52.1" transform="rotate(-90 158.6 52.1)">6</text>
<text x="159.9" y="50" transform="rotate(-90 159.9 50)">6</text>
<text x="236.3" y="59.4">TP3</text>
<text x="214.8" y="83.5">TP7</text>
<text x="91.6" y="93.6">TP6</text>
<text x="162.7" y="106.3">H1</text>
<text x="70" y="111.4">TP5</text>
<text x="161.5" y="111.7">7</text>
<text x="161.5" y="109.1">8</text>
<text x="163.6" y="112.9">7</text>
<text x="163.6" y="110.4">8</text>
<text x="161.5" y="119.3">4</text>
<text x="161.5" y="116.7">5</text>
<text x="161.5" y="114.2">6</text>
<text x="163.6" y="118">5</text>
<text x="163.6" y="115.5">6</text>
<text x="161.5" y="121.8">3</text>
<text x="163.6" y="125.6">2</text>
<text x="163.6" y="123.1">3</text>
<text x="163.6" y="120.5">4</text>
<text x="161.5" y="126.9">1</text>
<text x="162.7" y="131.7">KH-2.54PH180-1X8P-L11.5</text>
<text x="163.6" y="128.2">1</text>
</g>
<g font-size="1.8" fill="#000080">
<text x="144.9" y="11.1">Q1</text>
<text x="244" y="11.1">R5</text>
<text x="250.3" y="11.1">R6</text>
<text x="256.7" y="11.1">R7</text>
<text x="261.7" y="11.1">R40</text>
<text x="167.8" y="17.4">C15</text>
<text x="26.8" y="23.8">U5</text>
<text x="71.2" y="21.3">R41</text>
<text x="89" y="21.3">C16</text>
<text x="136" y="23.8">R32</text>
<text x="56" y="37.8">R37</text>
<text x="64.9" y="37.8">R38</text>
<text x="82.7" y="53">D10</text>
<text x="189.4" y="53">R3</text>
<text x="198.2" y="61.9">C14</text>
<text x="162.7" y="73.3">R12</text>
<text x="71.2" y="79.7">R4</text>
<text x="85.2" y="83.5">C21</text>
<text x="59.8" y="84.8">C20</text>
<text x="37" y="119">R34</text>
<text x="43.3" y="119">R35</text>
<text x="25.5" y="127.9">U1</text>
<text x="54.7" y="131.7">R36</text>
<text x="156.3" y="126.7">C19</text>
<text x="113.2" y="134.3">U8</text>
<text x="113.2" y="138.3">ESP32-WROOM-32E-N8</text>
</g>
<g font-size="1.8" fill="#00f">
<text x="151.3" y="11.1">AO3401A</text>
<text x="75.1" y="14.9">+3.3</text>
<text x="242.7" y="13.6">4.7k</text>
<text x="249" y="13.6">4.7k</text>
<text x="255.4" y="13.6">4.7k</text>
<text x="261.7" y="13.6">4.7k</text>
<text x="71.2" y="23.8">1k</text>
<text x="77.6" y="23.8">47k</text>
<text x="89" y="23.8">47nF</text>
<text x="137.3" y="21.3">47k</text>
<text x="166.5" y="22.5">47nF</text>
<text x="20.4" y="26.3">ZX-SH1.0-8PWT</text>
<text x="136" y="28.9">1k</text>
<text x="270.6" y="34">TS24CA</text>
<text x="45.8" y="39">10</text>
<text x="45.8" y="41.6">10</text>
<text x="56" y="40.3">4.7k</text>
<text x="64.9" y="40.3">4.7k</text>
<text x="228.7" y="39">BTN_ON_A</text>
<text x="228.7" y="41.6">BTN_ON_B</text>
<text x="228.7" y="44.1">BTN_MENU</text>
<text x="270.6" y="44.1">TS24CA</text>
<text x="47.1" y="59.4">10</text>
<text x="189.4" y="58.1">4.7k</text>
<text x="241.4" y="54.3">BTN_C</text>
<text x="270.6" y="54.3">TS24CA</text>
<text x="47.1" y="64.4">10</text>
<text x="47.1" y="61.9">10</text>
<text x="81.4" y="64.4">SM712</text>
<text x="107.6" y="61.1" transform="rotate(-90 107.6 61.1)">IO36</text>
<text x="130.5" y="61.1" transform="rotate(-90 130.5 61.1)">MOSFET POWER KEY</text>
<text x="133.5" y="64.4">RES</text>
<text x="202.1" y="64.4">PCA9557PW,118</text>
<text x="197" y="67">47nF</text>
<text x="270.6" y="70.8">TS24CA</text>
<text x="61.1" y="77.1">+3.3</text>
<text x="162.7" y="75.9">4.7k</text>
<text x="167.8" y="83.5">BOOT</text>
<text x="59.8" y="89.8">47nF</text>
<text x="71.2" y="84.8">4.7k</text>
<text x="83.9" y="88.6">47nF</text>
<text x="143.6" y="93.6">RXD</text>
<text x="143.6" y="91.1">TXD</text>
<text x="35.7" y="121.6">4.7k</text>
<text x="43.3" y="121.6">4.7k</text>
<text x="21.7" y="130.5">SIQ-02FVS3</text>
<text x="155.1" y="131.7">47nF</text>
<text x="54.7" y="134.3">4.7k</text>
<text x="113.2" y="136.3">2.4GHz</text>
<text x="73.8" y="139.4">ENC A</text>
<text x="73.8" y="149.5">ENC B_IO39</text>
</g>
<g font-size="1.8">
<text x="11.6" y="21.3">To powerboard</text>
<text x="166" y="20.2" transform="rotate(-90 166 20.2)">1</text>
<text x="59.8" y="26.3">ADC</text>
<text x="269.6" y="26.6">4SW2</text>
<text x="280.8" y="26.6">3</text>
<text x="91.1" y="32.9" transform="rotate(-90 91.1 32.9)">1</text>
<text x="180.4" y="33.4">Adress 0x18</text>
<text x="269.6" y="31.6">1</text>
<text x="280.8" y="31.6">2</text>
<text x="17.9" y="40.3">+3.3V</text>
<text x="27.4" y="37.3" transform="rotate(-90 27.4 37.3)">10</text>
<text x="28.6" y="40.4" transform="rotate(-90 28.6 40.4)">10</text>
<text x="31.2" y="40.5">1</text>
<text x="33.3" y="41.8">2</text>
<text x="33.3" y="39.3">1</text>
<text x="199.5" y="36.7">1</text>
<text x="199.5" y="39.3">2</text>
<text x="202.8" y="37.7">SCL</text>
<text x="202.8" y="40.3">SDA</text>
<text x="213.6" y="37.7">IO0</text>
<text x="213.6" y="40.3">IO1</text>
<text x="218.8" y="36.7">6</text>
<text x="218.8" y="39.3">7</text>
<text x="218.8" y="41.8">9</text>
<text x="269.6" y="36.7">4SW3</text>
<text x="269.6" y="41.8">1</text>
<text x="280.8" y="36.7">3</text>
<text x="280.8" y="41.8">2</text>
<text x="15.4" y="42.8">V_IN_MCU</text>
<text x="20.4" y="45.4">SCL</text>
<text x="20.4" y="47.9">SDA</text>
<text x="31.2" y="45.6">3</text>
<text x="31.2" y="43.1">2</text>
<text x="33.3" y="46.9">4</text>
<text x="33.3" y="44.3">3</text>
<text x="138.2" y="43.6">PROG</text>
<text x="146.5" y="44.9" transform="rotate(-90 146.5 44.9)">GND</text>
<text x="149" y="44.6" transform="rotate(-90 149 44.6)">RES</text>
<text x="151.6" y="44.7" transform="rotate(-90 151.6 44.7)">BOOT</text>
<text x="154.1" y="44.6" transform="rotate(-90 154.1 44.6)">RX</text>
<text x="156.6" y="44.4" transform="rotate(-90 156.6 44.4)">TX</text>
<text x="159.2" y="44.4" transform="rotate(-90 159.2 44.4)">+3.3</text>
<text x="199.5" y="44.3">3</text>
<text x="199.5" y="46.9">4</text>
<text x="202.8" y="45.4">A0</text>
<text x="202.8" y="47.9">A1</text>
<text x="213.6" y="42.8">IO2</text>
<text x="213.6" y="45.4">IO3</text>
<text x="213.6" y="47.9">IO4</text>
<text x="218.8" y="44.3">10</text>
<text x="218.8" y="46.9">11</text>
<text x="223.6" y="46.7">ENA_LDO_DCDC</text>
<text x="269.6" y="46.9">4SW4</text>
<text x="280.8" y="46.9">3</text>
<text x="10.3" y="53">ENA_LDO_DCDC</text>
<text x="16.6" y="50.5">IMP_MCU</text>
<text x="31.2" y="53.2">6</text>
<text x="31.2" y="50.7">5</text>
<text x="31.2" y="48.2">4</text>
<text x="33.3" y="52">6</text>
<text x="33.3" y="49.4">5</text>
<text x="199.5" y="49.4">5</text>
<text x="202.8" y="50.4">A2</text>
<text x="213.6" y="50.4">IO5</text>
<text x="213.6" y="53">IO6</text>
<text x="218.8" y="49.4">12</text>
<text x="218.8" y="52">13</text>
<text x="223.6" y="49.2">ENA_48V_DCDC</text>
<text x="269.6" y="52">1</text>
<text x="280.8" y="52">2</text>
<text x="10.3" y="55.5">ENA_48V_DCDC</text>
<text x="20.4" y="58.1">GND</text>
<text x="28.6" y="59.4" transform="rotate(-90 28.6 59.4)">9</text>
<text x="31.2" y="58.3">8</text>
<text x="31.2" y="55.8">7</text>
<text x="33.3" y="57">8</text>
<text x="33.3" y="54.5">7</text>
<text x="198.5" y="54.5">15</text>
<text x="202.8" y="55.5">RESET#</text>
<text x="213.6" y="55.5">IO7</text>
<text x="218.8" y="59.6">8</text>
<text x="218.8" y="54.5">14</text>
<text x="27.4" y="61.5" transform="rotate(-90 27.4 61.5)">9</text>
<text x="196.5" y="64.7" transform="rotate(-90 196.5 64.7)">1</text>
<text x="202.8" y="60.6">VDD</text>
<text x="212.8" y="60.6">VSS</text>
<text x="269.6" y="63.4">4SW1</text>
<text x="280.8" y="63.4">3</text>
<text x="269.6" y="68.5">1</text>
<text x="280.8" y="68.5">2</text>
<text x="112" y="83.7">1</text>
<text x="125.1" y="80.6" transform="rotate(-90 125.1 80.6)">39</text>
<text x="138.7" y="83.7">38</text>
<text x="112" y="88.8">3</text>
<text x="112" y="86.3">2</text>
<text x="114.1" y="87.5">3V3</text>
<text x="114.1" y="85">GND</text>
<text x="126.2" y="86.5" transform="rotate(-90 126.2 86.5)">GND</text>
<text x="133.5" y="85">GND</text>
<text x="133.6" y="87.5">IO23</text>
<text x="138.7" y="86.3">37</text>
<text x="138.7" y="88.8">36</text>
<text x="112" y="93.9">5</text>
<text x="112" y="91.3">4</text>
<text x="114.1" y="95.1">SENSOR_VN</text>
<text x="114.1" y="92.6">SENSOR_VP</text>
<text x="114.1" y="90.1">EN</text>
<text x="132.7" y="95.1">RXD0</text>
<text x="132.9" y="92.6">TXD0</text>
<text x="133.6" y="90.1">IO22</text>
<text x="138.7" y="91.3">35</text>
<text x="138.7" y="93.9">34</text>
<text x="112" y="101.5">8</text>
<text x="112" y="99">7</text>
<text x="112" y="96.4">6</text>
<text x="114.1" y="100.2">IO35</text>
<text x="114.1" y="97.7">IO34</text>
<text x="133.6" y="97.7">IO21</text>
<text x="134.9" y="100.2">NC</text>
<text x="138.7" y="96.4">33</text>
<text x="138.7" y="99">32</text>
<text x="138.7" y="101.5">31</text>
<text x="111" y="106.6">10</text>
<text x="112" y="104">9</text>
<text x="114.1" y="107.8">IO25</text>
<text x="114.1" y="105.3">IO33</text>
<text x="114.1" y="102.8">IO32</text>
<text x="133.6" y="102.8">IO19</text>
<text x="133.6" y="105.3">IO18</text>
<text x="134.6" y="107.8">IO5</text>
<text x="138.7" y="104">30</text>
<text x="138.7" y="106.6">29</text>
<text x="111" y="111.7">12</text>
<text x="111" y="109.1">11</text>
<text x="114.1" y="112.9">IO27</text>
<text x="114.1" y="110.4">IO26</text>
<text x="133.6" y="110.4">IO17</text>
<text x="133.6" y="112.9">IO16</text>
<text x="138.7" y="109.1">28</text>
<text x="138.7" y="111.7">27</text>
<text x="170.6" y="110.9">BLK</text>
<text x="171.6" y="113.5">CS</text>
<text x="111" y="119.3">15</text>
<text x="111" y="116.7">14</text>
<text x="111" y="114.2">13</text>
<text x="114.1" y="118">IO12</text>
<text x="114.1" y="115.5">IO14</text>
<text x="134.6" y="115.5">IO4</text>
<text x="134.6" y="118">IO0</text>
<text x="138.7" y="114.2">26</text>
<text x="138.7" y="116.7">25</text>
<text x="138.7" y="119.3">24</text>
<text x="170.3" y="118.5">RES</text>
<text x="171.4" y="116">DC</text>
<text x="111" y="124.4">17</text>
<text x="111" y="121.8">16</text>
<text x="114.1" y="125.6">NC</text>
<text x="114.1" y="123.1">IO13</text>
<text x="114.1" y="120.5">GND</text>
<text x="133.6" y="123.1">IO15</text>
<text x="134.6" y="120.5">IO2</text>
<text x="134.9" y="125.6">NC</text>
<text x="138.7" y="121.8">23</text>
<text x="138.7" y="124.4">22</text>
<text x="170.3" y="121.1">SDA</text>
<text x="170.5" y="123.6">SCL</text>
<text x="178.2" y="125.4" transform="rotate(-90 178.2 125.4)">DISPLAY 1.9 TFT</text>
<text x="111" y="129.4">19</text>
<text x="111" y="126.9">18</text>
<text x="114.1" y="130.7">NC</text>
<text x="114.1" y="128.2">NC</text>
<text x="134.9" y="128.2">NC</text>
<text x="134.9" y="130.7">NC</text>
<text x="138.7" y="126.9">21</text>
<text x="138.7" y="129.4">20</text>
<text x="154.6" y="129.4" transform="rotate(-90 154.6 129.4)">1</text>
<text x="170" y="128.7">GND</text>
<text x="171" y="126.2">Vcc</text>
<text x="24" y="136" transform="rotate(-90 24 136)">4</text>
<text x="26.6" y="136" transform="rotate(-90 26.6 136)">5</text>
<text x="29.1" y="136" transform="rotate(-90 29.1 136)">6</text>
<text x="25" y="140.4" transform="rotate(-90 25 140.4)">EH</text>
<text x="27.6" y="140.4" transform="rotate(-90 27.6 140.4)">EH</text>
<text x="30.1" y="140.4" transform="rotate(-90 30.1 140.4)">EH</text>
<text x="33.2" y="140.1">A</text>
<text x="33.2" y="142.7">S</text>
<text x="36.2" y="139.1">A</text>
<text x="36.2" y="141.7">S</text>
<text x="33.1" y="147.7">C</text>
<text x="36.2" y="146.7">C</text>
<text x="36.2" y="149.3">B</text>
<text x="24" y="154.8" transform="rotate(-90 24 154.8)">3</text>
<text x="25" y="152" transform="rotate(-90 25 152)">EH</text>
<text x="26.6" y="154.8" transform="rotate(-90 26.6 154.8)">2</text>
<text x="27.6" y="152" transform="rotate(-90 27.6 152)">EH</text>
<text x="29.1" y="154.8" transform="rotate(-90 29.1 154.8)">1</text>
<text x="30.1" y="152" transform="rotate(-90 30.1 152)">EH</text>
<text x="33.2" y="150.3">B</text>
</g>
<text font-size="1.8" fill="#f00" x="181.5" y="70.8">+3.3 постоянного!</text>
<g font-size="1.6" fill="#000080">
<text x="77.6" y="21.3">R42</text>
<text x="138.6" y="18.7">R33</text>
<text x="40.8" y="39">R49</text>
<text x="40.8" y="41.6">R50</text>
<text x="40.8" y="59.4">R53</text>
<text x="40.8" y="64.4">R55</text>
<text x="40.8" y="61.9">R54</text>
</g>
</svg>
